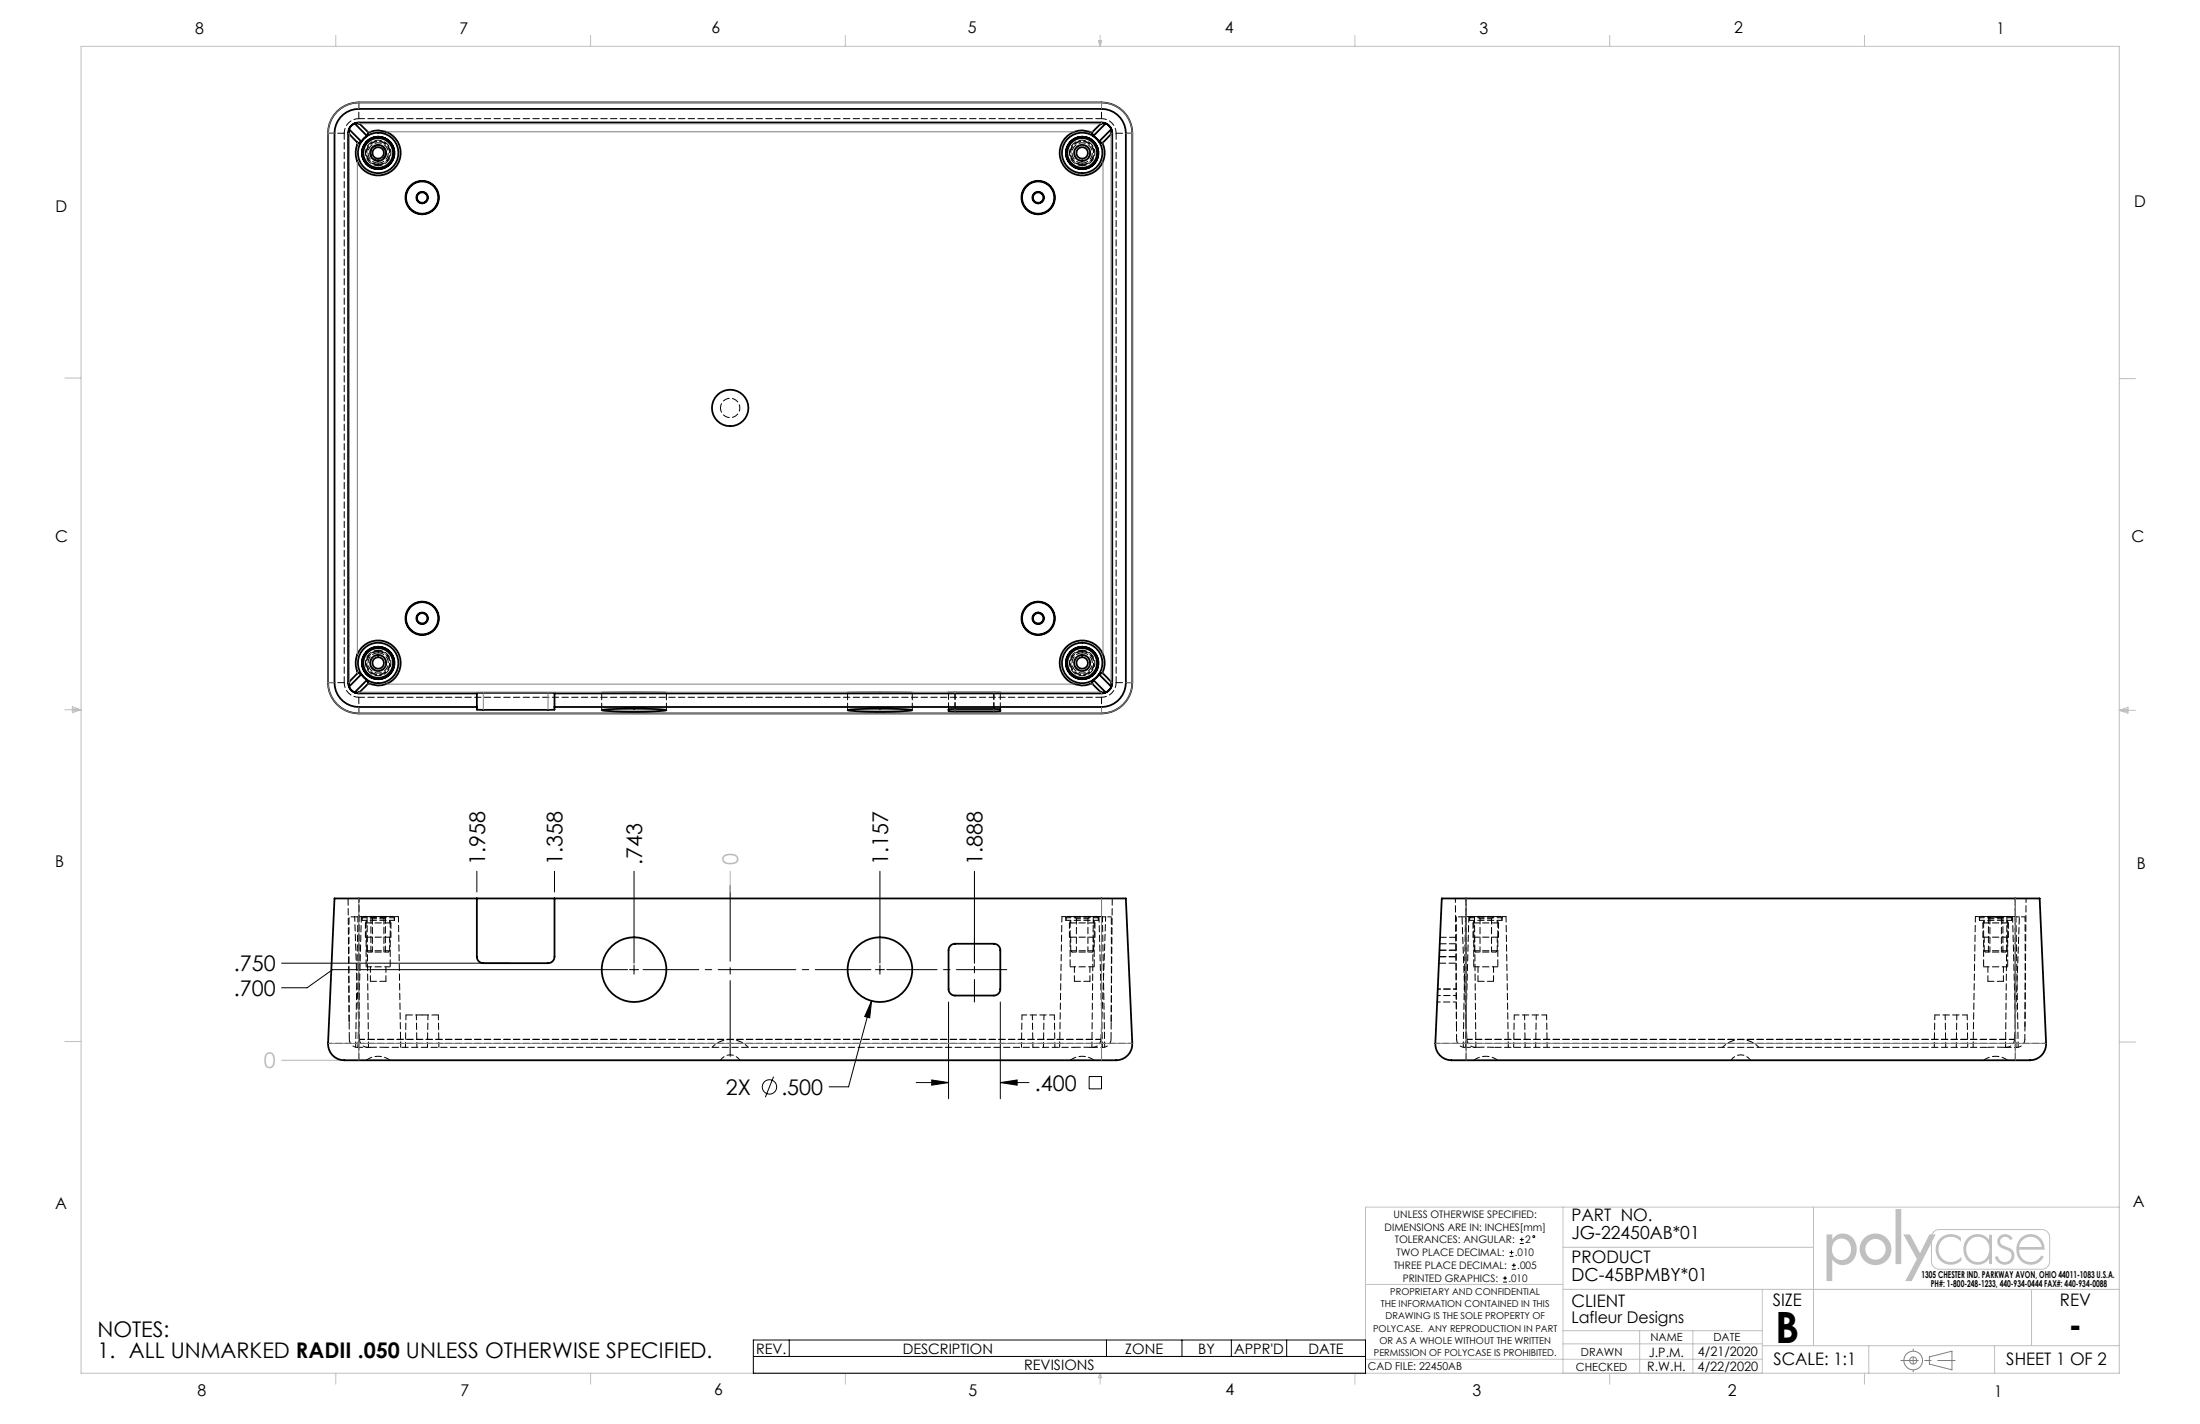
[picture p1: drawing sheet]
<svg xmlns="http://www.w3.org/2000/svg" width="432mm" height="279mm" viewBox="0 0 432 279" stroke-linecap="round" stroke-linejoin="round" font-family="sans-serif">
<g fill="none" stroke="#808080" stroke-width=".2">
<path d="M378.7 266.2l4.4-1.1v3.7l-4.4-1.2z"/>
<circle cx="375.5" cy="266.9" r=".7"/>
<circle cx="375.5" cy="266.9" r="1.83"/>
</g>
<path d="M373.1 266.9h10.6" fill="none" stroke="#808080" stroke-width=".2" stroke-dasharray="15.2 1.3 1.3 1.3" stroke-dashoffset="11.8"/>
<path d="M375.5 264.7v4.5" fill="none" stroke="#808080" stroke-width=".2" stroke-dasharray="15.2 1.3 1.3 1.3" stroke-dashoffset="14.9"/>
<g fill="none" stroke="#c0c0c0" stroke-width=".2">
<path d="M15.9 9.1h400.1v260.3h-400.1zM65.9 6.9v2.2M115.9 6.9v2.2M165.9 6.9v2.2M215.6 8h.6l-.3 1.1zM215.7 8l.2 1.1M215.9 6.9v2.2M216 8l-.1 1.1M265.9 6.9v2.2M315.9 6.9v2.2M365.9 6.9v2.2M12.7 74.2h3.2"/>
<path d="M416 74.3h3.1M12.7 139.3h3.2M14.2 139l1.7 .3M14.2 138.7l1.7 .6-1.7 .5zM15.9 139.3l-1.7 .2M416 139.4h3.1M416 139.4l1.7-.6v1.1zM416 139.4l1.7 .2M417.7 139.1l-1.7 .3M12.7 204.4h3.2M416 204.5h3.1M306.8 236.8v32.6"/>
<path d="M355.9 236.8v27.2M416 236.8h-148v32.6M268 252h38.8M306.8 244.7h49.1M345.9 253v16.4M398.7 253v11M416 253h-109.2M65.9 269.4v2.2M115.9 269.4v2.2M165.9 269.4v2.2M215.9 269.4v2.2M215.9 269.4l.3 .9h-.6z"/>
<path d="M265.9 269.4v2.2M268 266.7h77.9M306.8 261.1h39.1M306.8 263.7h39.1M315.9 269.4v2.2M321.8 261.1v8.3M332.3 261.1v8.3M345.9 264h70.1M365.9 269.4v2.2M366.8 264v5.4M391.5 264v5.4"/>
</g>
<path d="M358.5 242.2v9.2h1.1v-4.3a2.65 2.65 0 0 0 3.1 .9 2.65 2.65 0 0 0 1.7-2.7 2.72 2.72 0 0 0-1.1-2.8 2.72 2.72 0 0 0-3-.1l-.7 .8v-1zM360.2 243.5a1.92 1.92 0 0 1 2.3-.1 1.92 1.92 0 0 1 .7 2.3 1.89 1.89 0 0 1-2.3 1.5 1.89 1.89 0 0 1-1.3-2.4l.2-.7zM365 245.1a3.1 3.1 0 0 0 6.2 0 3.1 3.1 0 0 0-6.2 0zM366.1 245.1a2.01 2.01 0 0 1 4 0 2.01 2.01 0 0 1-4 0zM372 237.2v10.8h1.2v-10.8zM373.6 242.2h1.3l2 3.7 1.8-3.7h.4a1.66 1.66 0 0 1 1.6-1.1h20a1.66 1.66 0 0 1 1.7 1.7v4.7a1.66 1.66 0 0 1-1.7 1.6h-20a1.66 1.66 0 0 1-1.7-1.6v-3.5l-3.8 7.4h-1.3l2.3-4.4zM379.6 241.7l-.3 .5h.6l-.7 1.4v3.9a1.46 1.46 0 0 0 1.5 1.4h20a1.46 1.46 0 0 0 1.5-1.4v-4.7a1.46 1.46 0 0 0-1.5-1.5h-20l-.6 .1zM380.8 243a3 3 0 0 0-.1 4.2 3 3 0 0 0 4.3 .2v-.8a2.47 2.47 0 0 1-3.7 .4 2.47 2.47 0 0 1-.1-3.6 2.47 2.47 0 0 1 3.7 .2v-.7a3.1 3.1 0 0 0-4.1 .1zM396.6 243a2.99 2.99 0 0 0-.5 3.7 2.99 2.99 0 0 0 3.5 1.3l.8-.5 .6-.8 .1-.1-.5-.3a2.28 2.28 0 0 1-2.6 1.3 2.28 2.28 0 0 1-1.7-2.4h5a2.77 2.77 0 0 0-1.6-2.8 2.77 2.77 0 0 0-3.1 .6zM397 243.3a2.21 2.21 0 0 1 2.3-.5 2.21 2.21 0 0 1 1.4 1.9h-4.4l.2-.8zM386.2 242.9a3 3 0 0 0-.6 3.6 3 3 0 0 0 3.3 1.6l.9-.4 .6-.7v1h.6v-5.7h-.6v1a2.84 2.84 0 0 0-4.2-.4zM386.7 243.3a2.31 2.31 0 0 1 2.9-.2 2.31 2.31 0 0 1 .7 2.8 2.28 2.28 0 0 1-2.8 1.6 2.28 2.28 0 0 1-1.6-2.8l.3-.8zM392.4 242.6a1.66 1.66 0 0 1 2.6 .5l-.4 .2-.3-.4-.4-.2h-.5l-.4 .2a.92 .92 0 0 0-.4 1 .92 .92 0 0 0 .9 .6 1.91 1.91 0 0 1 1.9 2.1 1.95 1.95 0 0 1-1.9 1.6 1.95 1.95 0 0 1-2-1.6l.6-.1a1.32 1.32 0 0 0 1.8 1.1 1.32 1.32 0 0 0 .5-2l-.5-.3a2.09 2.09 0 0 1-1.9-1.6l.1-.6z" fill-rule="evenodd" fill="#c0c0c0"/>
<g fill="none" stroke="#000" stroke-width=".2">
<path d="M93.6 170.9v4.1M108.8 170.9v4.1M124.4 170.9v18.1M172.7 170.9v18.1M191.3 170.9v18.1M55.3 189h44.6M123.2 190.3h-57.9l-5 3.5h-5M123.6 190.3h1.7M124.4 189.4v1.7M171.1 196.4l-.4 3.3-1-.3zM171.1 196.4l-4.6 16.8h-3.8M171.8 190.3h1.8"/>
<path d="M172.7 189.4v1.7M186.2 196.6v19M196.3 196.6v19M151.8 211.2l-1.6 4.1M179.8 212.4h6.4M182.9 211.9l3.3 .5-3.3 .5zM196.3 212.4l3.3-.5v1zM196.3 212.4h5.7M213.8 211.2h2.4v2.4h-2.4zM295 251.6h.8M295 250.8h.8M295.4 250.4v.8"/>
<path d="M296.3 246.5h.8M296.3 245.7h.8M296.7 245.3v.8M296.7 249h.8M296.7 248.3h.8M297.1 247.9v.7M298.3 244h.8M298.3 243.2h.8M298.7 242.8v.8M147.9 262.9h120.1v6.5h-120.1zM147.9 266.1h120.1M154.9 262.9v3.2"/>
<path d="M217.2 262.9v3.2M232 262.9v3.2M241.7 262.9v3.2M252.5 262.9v3.2"/>
<circle cx="151" cy="213.3" r="1.41"/>
<circle cx="301" cy="242.6" r=".19"/>
</g>
<path d="M72.9 180h2.7" fill="none" stroke="#000" stroke-width=".2" stroke-dasharray="1.3 .6" stroke-dashoffset=".2" stroke-linecap="butt"/>
<path d="M75.6 30a1.42 1.42 0 0 0-2-1.3 1.42 1.42 0 0 0-.2 2.5 1.42 1.42 0 0 0 2.2-1v-.2" fill="none" stroke="#000" stroke-width=".2" stroke-dasharray="1.3 .6" stroke-linecap="butt"/>
<path d="M392.2 180h.9" fill="none" stroke="#000" stroke-width=".2" stroke-dasharray="1.3 .6" stroke-dashoffset=".4" stroke-linecap="butt"/>
<path d="M390.3 180h1.4" fill="none" stroke="#000" stroke-width=".2" stroke-dasharray="1.3 .6" stroke-dashoffset=".7" stroke-linecap="butt"/>
<g fill="none" stroke="#000" stroke-width=".2" stroke-dasharray="1.3 .6" stroke-dashoffset=".1">
<path d="M70.4 23.3h145.8M74.2 32a1.99 1.99 0 0 0 1.8-2.8 1.99 1.99 0 0 0-3.3-.5 1.99 1.99 0 0 0 1 3.2l.5 .1M212.4 32a1.99 1.99 0 0 1-1.8-2.8 1.99 1.99 0 0 1 3.3-.5 1.99 1.99 0 0 1-1 3.2l-.5 .1M219.1 26.1v107.8M67.6 133.9v-107.8M74.2 128.1a1.99 1.99 0 0 1 1.8 2.8 1.99 1.99 0 0 1-3.3 .5 1.99 1.99 0 0 1 1-3.2l.5-.1M212.4 128.1a1.99 1.99 0 0 0-1.8 2.8 1.99 1.99 0 0 0 3.3 .5 1.99 1.99 0 0 0-1-3.2l-.5-.1M216.2 136.8h-145.8M72.8 180v6.8M390.3 180v6.8M75.6 186.8v-6.8M75.7 192.5h-3"/>
<path d="M210.9 192.5h3M285.7 183.9h-3.1M290.1 192.5h3M393.1 186.8v-6.8M393.2 192.5h-3M72.7 205.5h3M210.9 205.5h3M216.2 204.7h-145.8M395.6 204.7h-107.8"/>
</g>
<g fill="none" stroke="#000" stroke-width=".2" stroke-dasharray="1.3 .6">
<path d="M64.4 26.1h3.2M70.4 20.1v3.2M216.2 20.1v3.2M219.1 26.1h3.1M64.4 133.9h3.2M70.4 136.8v3.2M186.2 136v3.2M187.4 139.1v-3.1M187.4 136v3.1M195.1 136v3.1M195.1 139.1v-3.1M196.3 139.2v-3.2"/>
<path d="M216.2 136.8v3.2M219.1 133.9h3.1M71.3 179.8l-.3 .3M72.8 180h.1M209.5 179.8l-.3 .3M288.7 179.8l-.3 .3M388.8 179.8l-.3 .3M391.7 180h.5M71 180.1v.5M72 186.5l.2 .3M72 180.6v.5M76.2 186.8l.3-.3"/>
<path d="M76.5 181.1v-.5M76.7 181.1h-5M76.7 183.9h-5M77.4 180.6v-.5M77.4 180.1l-.3-.3M79.7 199.1h3.2M82.9 199.1h3.1M209.2 180.1v.5M209.9 183.9h5M209.9 181.1h5M210.2 186.5l.2 .3M210.2 180.6v.5"/>
<path d="M214.4 186.8l.2-.3M214.6 181.1v-.5M215.6 180.1l-.3-.3M215.6 180.6v-.5M282.5 187.7h3.2M282.5 186.4h3.2M285.7 185.2h-3.1M285.7 186.4h-3.2M285.7 187.7h-3.2M288.4 180.1v.5M289.1 183.9h5M289.1 181.1h5"/>
<path d="M289.4 186.5l.2 .3M289.4 180.6v.5M293.6 186.8l.3-.3M293.9 181.1v-.5M294.8 180.6v-.5M294.8 180.1l-.3-.3M388.5 180.1v.5M389.4 186.5l.3 .3M389.4 180.6v.5M393.7 186.8l.2-.3M393.9 181.1v-.5M394.2 183.9h-5"/>
<path d="M394.2 181.1h-5M394.9 180.6v-.5M394.9 180.1l-.3-.3M70.1 205.5h.2M72.2 205.5h.5M76.6 208a3.9 3.9 0 0 0-4.7 0M213.9 205.5h.6M214.8 208a3.9 3.9 0 0 0-4.8 0M216.5 205.5h-.1M287.5 205.5h.1M289.6 205.5h.3M294 208a3.9 3.9 0 0 0-4.7 0"/>
<path d="M393.4 205.5h.4M394.1 208a3.9 3.9 0 0 0-4.8 0M395.8 205.5h-.1"/>
</g>
<path d="M143.3 207.3v-33.6" fill="none" stroke="#000" stroke-width=".2" stroke-dasharray="15.2 1.3 1.3 1.3" stroke-dashoffset=".4"/>
<path d="M191.3 183.9v12.7" fill="none" stroke="#000" stroke-width=".2" stroke-dasharray="15.2 1.3 1.3 1.3" stroke-dashoffset="10.8"/>
<path d="M197.6 190.3h-23.6" fill="none" stroke="#000" stroke-width=".2" stroke-dasharray="15.2 1.3 1.3 1.3" stroke-dashoffset="5.4"/>
<path d="M143.3 170.9v4.1M55.3 208h13.9" fill="none" stroke="#b6b6b6" stroke-width=".2"/>
<path d="M126.2 190.3h44.7" fill="none" stroke="#000" stroke-width=".2" stroke-dasharray="15.2 1.3 1.3 1.3" stroke-dashoffset="4.3"/>
<path d="M182.9 211.9l3.3 .5-3.3 .5zM196.3 212.4l3.3-.5v1zM171.1 196.4l-1.4 3 1 .3z" fill="#000"/>
<g fill="none" stroke="#000" stroke-width=".35">
<path d="M66.2 21.9a6 6 0 0 1 4.2-1.8h145.8a6 6 0 0 1 6 6v107.8a6 6 0 0 1-6 6.1h-145.8a6 6 0 0 1-6-6.1v-107.8a6 6 0 0 1 1.8-4.2zM68.5 25.4v.5a1.27 1.27 0 0 0 .8 1.2l1 1M68.5 25.4l2.4 2.4M69.6 24.2h.5a.94 .94 0 0 1 .9 .5l1.3 1.3M69.6 24.2a2.08 2.08 0 0 0-1.1 1.2M69.6 24.2l2.4 2.5M70.9 27.8l-.6 .3M72 26.7l-1.1 1.1M72.3 26l.2-.1a4.4 4.4 0 0 1 6.1 3.5 4.4 4.4 0 0 1-5.1 5 4.4 4.4 0 0 1-3.3-6.3h.1M72.3 26l-.3 .7M214.3 26l-.1-.1a4.4 4.4 0 0 0-6.2 3.5 4.4 4.4 0 0 0 5.1 5 4.4 4.4 0 0 0 3.3-6.3M214.3 26l.3 .7"/>
<path d="M214.6 26.7l1.1 1.1M215.7 27.8l.7 .3M217 24.2a2.08 2.08 0 0 1 1.1 1.2M217 24.2h-.5a.94 .94 0 0 0-.9 .5l-1.3 1.3M217 24.2l-2.4 2.5M218.1 25.4v.5a1.27 1.27 0 0 1-.7 1.2l-1 1M218.1 25.4l-2.4 2.4M68.5 134.7a2.08 2.08 0 0 0 1.1 1.2M70.3 132l-.8 .7a2.16 2.16 0 0 0-1 1.4v.6M70.3 132a4.4 4.4 0 0 1 3.2-6.3 4.4 4.4 0 0 1 5.1 4.9 4.4 4.4 0 0 1-6 3.6l-.3-.1M70.3 132l.6 .3M70.9 132.3l1.1 1.1"/>
<path d="M70.9 132.3l-2.4 2.4M72 133.4l.3 .7M72 133.4l-2.4 2.5M72.3 134.1l-1 1a1.52 1.52 0 0 1-1.7 .8M93.6 138.7h-23.2a4.8 4.8 0 0 1-4.7-4.8v-107.8a4.8 4.8 0 0 1 4.7-4.7h145.8a4.8 4.8 0 0 1 4.8 4.7v107.8a4.8 4.8 0 0 1-4.8 4.8h-107.4M93.6 136.1h-23.2a2.11 2.11 0 0 1-2.1-2.2v-107.8a2.11 2.11 0 0 1 2.1-2.1h145.8a2.11 2.11 0 0 1 2.1 2.1v107.8a2.11 2.11 0 0 1-2.1 2.2h-107.4M93.6 136h15.2v3.2h-15.2zM118.1 135.9h12.7zM118.1 139.3a71.2 71.2 0 0 1 12.7 .1 71.2 71.2 0 0 1-12.7-.1zM166.4 135.9h12.6zM166.4 139.3a71.2 71.2 0 0 1 12.6 .1 71.2 71.2 0 0 1-12.6-.1zM186.2 135.9l10.1 .1z"/>
<path d="M186.2 139.2l9.6-.1 .5 .1v.3l-9.6 .1-.5-.1zM214.3 134.1l1 1a1.52 1.52 0 0 0 1.7 .8M214.6 133.4l-.3 .7M214.6 133.4l2.4 2.5M215.7 132.3l-1.1 1.1M215.7 132.3l2.4 2.4M216.4 132l.7 .7a2.16 2.16 0 0 1 1 1.4v.6M216.4 132a4.4 4.4 0 0 0-3.2-6.3 4.4 4.4 0 0 0-5.2 4.9 4.4 4.4 0 0 0 6.1 3.6l.2-.1M216.4 132l-.7 .3M218.1 134.7a2.08 2.08 0 0 1-1.1 1.2M65.7 176.3h155.3l1.2 28.4a3.4 3.4 0 0 1-4 3.3h-149.4a4.8 4.8 0 0 1-3.5-.9 3.2 3.2 0 0 1-.9-2.4zM93.6 176.3v11.4a1.27 1.27 0 0 0 1.3 1.3h12.7a1.27 1.27 0 0 0 1.2-1.3v-11.4"/>
<path d="M283 176.3h117.3l1.3 28.4a3.4 3.4 0 0 1-4 3.3h-111.4a4.8 4.8 0 0 1-3.6-.9 3.2 3.2 0 0 1-.9-2.4zM186.5 185.6l.3-.3 .6-.1h7.7a1.27 1.27 0 0 1 1.2 1.2v7.7a1.27 1.27 0 0 1-1.2 1.2h-7.7a1.27 1.27 0 0 1-1.2-1.2v-7.7z"/>
<circle cx="74.2" cy="30" r="2.92"/>
<circle cx="74.2" cy="30" r="4"/>
<circle cx="74.2" cy="30" r="1.59"/>
<circle cx="74.2" cy="30" r="3.2"/>
<circle cx="74.2" cy="30" r="1.13"/>
<circle cx="82.9" cy="38.8" r="3.2"/>
<circle cx="82.9" cy="38.8" r="1.14"/>
<circle cx="82.9" cy="38.8" r="3.3"/>
<circle cx="82.9" cy="38.8" r="1.03"/>
<circle cx="203.8" cy="38.8" r="1.14"/>
<circle cx="203.8" cy="38.8" r="3.2"/>
<circle cx="203.8" cy="38.8" r="3.3"/>
<circle cx="203.8" cy="38.8" r="1.03"/>
<circle cx="212.4" cy="30" r="1.13"/>
<circle cx="212.4" cy="30" r="3.2"/>
<circle cx="212.4" cy="30" r="4"/>
<circle cx="212.4" cy="30" r="1.59"/>
<circle cx="212.4" cy="30" r="2.92"/>
<circle cx="143.3" cy="80" r="3.6"/>
<circle cx="74.2" cy="130.1" r="2.92"/>
<circle cx="74.2" cy="130.1" r="4"/>
<circle cx="74.2" cy="130.1" r="1.59"/>
<circle cx="74.2" cy="130.1" r="3.2"/>
<circle cx="74.2" cy="130.1" r="1.13"/>
<circle cx="82.9" cy="121.3" r="3.2"/>
<circle cx="82.9" cy="121.3" r="1.14"/>
<circle cx="82.9" cy="121.3" r="3.3"/>
<circle cx="82.9" cy="121.3" r="1.03"/>
<circle cx="203.8" cy="121.3" r="1.14"/>
<circle cx="203.8" cy="121.3" r="3.3"/>
<circle cx="203.8" cy="121.3" r="3.2"/>
<circle cx="203.8" cy="121.3" r="1.03"/>
<circle cx="212.4" cy="130.1" r="1.13"/>
<circle cx="212.4" cy="130.1" r="4"/>
<circle cx="212.4" cy="130.1" r="3.2"/>
<circle cx="212.4" cy="130.1" r="1.59"/>
<circle cx="212.4" cy="130.1" r="2.92"/>
<circle cx="124.4" cy="190.3" r="6.4"/>
<circle cx="172.7" cy="190.3" r="6.4"/>
</g>
<g fill="none" stroke="#000" stroke-width=".2" stroke-dasharray="1.3 .6" stroke-dashoffset=".4">
<path d="M74.2 32.5a2.5 2.5 0 0 0 2.3-3.6 2.5 2.5 0 0 0-4.2-.5 2.5 2.5 0 0 0 1.3 4l.6 .1M212.4 32.5a2.5 2.5 0 0 1-2.3-3.6 2.5 2.5 0 0 1 4.2-.5 2.5 2.5 0 0 1-1.3 4l-.6 .1M141.4 80a1.91 1.91 0 0 0 2.7 1.8 1.91 1.91 0 0 0 .4-3.2 1.91 1.91 0 0 0-3 .9l-.1 .5M74.2 127.6a2.5 2.5 0 0 1 2.3 3.6 2.5 2.5 0 0 1-4.2 .5 2.5 2.5 0 0 1 1.3-4l.6-.1M212.4 127.6a2.5 2.5 0 0 0-2.3 3.6 2.5 2.5 0 0 0 4.2 .5 2.5 2.5 0 0 0-1.3-4l-.6-.1M69.6 179.9h2.4M71 179.8v.8M209.2 179.8v.8M214.6 179.9h2.4M287 179.9h2.4M288.4 179.8v.8M388.5 179.8v.8"/>
<path d="M393.9 179.9h2.4M77.4 180.6v-.8M215.6 180.6v-.8M294.8 180.6v-.8M394.9 180.6v-.8M70.1 205.5a1.57 1.57 0 0 1-1.5-1.6M70.4 201.3l-.8-21.4M72.2 205.5a1.64 1.64 0 0 1-1.7-1.6M146.9 205.5a4.9 4.9 0 0 0-7.2 0M214.5 205.5a1.64 1.64 0 0 0 1.6-1.6M216.2 201.3l.8-21.4M216.5 205.5a1.57 1.57 0 0 0 1.6-1.6"/>
<path d="M285.9 201.3l-.1-21.4M287.5 205.5a1.57 1.57 0 0 1-1.6-1.6M345.2 205.5a4.9 4.9 0 0 0-7.1 0M395.8 205.5a1.57 1.57 0 0 0 1.6-1.6M397.4 201.3l.1-21.4"/>
</g>
<g fill="none" stroke="#000" stroke-width=".2" stroke-dasharray="1.3 .6" stroke-dashoffset=".6">
<path d="M74.2 31.5a1.52 1.52 0 0 0 1.4-2.1 1.52 1.52 0 0 0-2.5-.4 1.52 1.52 0 0 0 .7 2.5h.4M212.4 31.5a1.52 1.52 0 0 1-1.4-2.1 1.52 1.52 0 0 1 2.5-.4 1.52 1.52 0 0 1-.6 2.5h-.5M74.2 128.6a1.52 1.52 0 0 1 1.4 2.1 1.52 1.52 0 0 1-2.5 .4 1.52 1.52 0 0 1 .7-2.5h.4M212.4 128.6a1.52 1.52 0 0 0-1.4 2.1 1.52 1.52 0 0 0 2.5 .4 1.52 1.52 0 0 0-.6-2.5h-.5M69.6 179.9h-1.1M70.2 179.8h4M74.2 179.8h4M77.1 179.8h-5.8M209.5 179.8h5.8M218.1 179.9h-1.1M287 179.9h-1.2M288.7 179.8h5.8"/>
<path d="M394.6 179.8h-5.8M397.5 179.9h-1.2"/>
</g>
<path d="M68.5 200.6v-20.7M218.1 200.6v-20.7M287.8 200.6l-.8-20.7M395.6 200.6l.7-20.7" fill="none" stroke="#000" stroke-width=".2" stroke-dasharray="1.3 .6" stroke-dashoffset="-.2"/>
<g fill="none" stroke="#000" stroke-width=".2" stroke-dasharray="1.3 .6" stroke-dashoffset="-.1">
<path d="M74.2 32.4a2.36 2.36 0 0 0 2.2-3.4 2.36 2.36 0 0 0-4-.5 2.36 2.36 0 0 0 1.3 3.8l.5 .1M212.4 32.4a2.36 2.36 0 0 1-2.1-3.4 2.36 2.36 0 0 1 3.9-.5 2.36 2.36 0 0 1-1.2 3.8l-.6 .1M74.2 127.7a2.36 2.36 0 0 1 2.2 3.4 2.36 2.36 0 0 1-4 .5 2.36 2.36 0 0 1 1.3-3.8l.5-.1M118.1 135.9v3.4M130.8 139.3v-3.4M166.4 135.9v3.4M179.1 139.3v-3.4M212.4 127.7a2.36 2.36 0 0 0-2.1 3.4 2.36 2.36 0 0 0 3.9 .5 2.36 2.36 0 0 0-1.2-3.8l-.6-.1M71.9 180.6v9.1M76.6 189.7v-9.1M210 180.6v9.1M214.8 189.7v-9.1"/>
<path d="M282.4 189h3.4M289.3 180.6v9.1M294 189.7v-9.1M389.3 180.6v9.1M394.1 189.7v-9.1M68.5 200.6l-.2-24.3M68.6 203.9l-.1-3.3M70.4 204.7v3.3M216.2 204.7v3.3M218.1 203.9v-3.3M218.1 200.6l.2-24.3M287.8 200.6v-24.3"/>
<path d="M287.8 204.7v3.3M287.9 203.9l-.1-3.3M289.9 205.5h3.4M293.3 205.5h96.7M390 205.5h3.4M395.4 203.9l.2-3.3M395.6 200.6v-24.3M395.6 204.7v3.3"/>
</g>
<g fill="none" stroke="#000" stroke-width=".2" stroke-dasharray="1.3 .6" stroke-dashoffset=".2">
<path d="M70.2 179.8l-.4 25.7M72 179.9l.3 25.6M208.4 179.8l-.4 25.7M287.6 179.8l-.4 25.7M387.7 179.8l-.4 25.7M395 179.9l.7 25.6M71.7 181.1v2.8M72.7 189.7v2.8M73.1 180.3v6.5M75.4 186.8v-6.5M75.7 192.5v-2.8M76.6 189.7h-4.7"/>
<path d="M76.7 183.9v-2.8M209.9 181.1v2.8M210 189.7h4.8M210.9 189.7v2.8M211.3 180.3v6.5M213.5 186.8v-6.5M213.9 192.5v-2.8M214.9 183.9v-2.8M289.1 181.1v2.8M289.3 189.7h4.7M290.1 189.7v2.8M290.5 180.3v6.5"/>
<path d="M292.7 186.8v-6.5M293.1 192.5v-2.8M294.1 183.9v-2.8M389.2 181.1v2.8M390.2 189.7v2.8M390.6 180.3v6.5M392.8 186.8v-6.5M393.2 192.5v-2.8M394.1 189.7h-4.8M394.2 183.9v-2.8M70.3 205.5l.6-25.6M78.6 205.5l-.4-25.7"/>
<path d="M214.3 205.5l.3-25.6M216.4 205.5l-.7-25.6M216.8 205.5l-.4-25.7M287.6 205.5l.7-25.6M287.9 203.9h107.5M289.7 205.5l-.3-25.6M296 205.5l-.4-25.7M393.6 205.5l.3-25.6M395.4 203.9h-107.5M396.1 205.5l-.4-25.7"/>
</g>
<g fill="none" stroke="#000" stroke-width=".2" stroke-dasharray="1.3 .6" stroke-dashoffset=".3">
<path d="M67.6 26.1a2.87 2.87 0 0 1 2.8-2.8M74.2 32.3a2.25 2.25 0 0 0 2.1-3.3 2.25 2.25 0 0 0-3.8-.4 2.25 2.25 0 0 0 1.2 3.6l.5 .1M212.4 32.3a2.25 2.25 0 0 1-2-3.3 2.25 2.25 0 0 1 3.7-.4 2.25 2.25 0 0 1-1.1 3.6l-.6 .1M216.2 23.3a2.87 2.87 0 0 1 2.9 2.8M70.4 136.8a2.87 2.87 0 0 1-2.8-2.9M74.2 127.8a2.25 2.25 0 0 1 2.1 3.2 2.25 2.25 0 0 1-3.8 .5 2.25 2.25 0 0 1 1.2-3.6l.5-.1M212.4 127.8a2.25 2.25 0 0 0-2 3.2 2.25 2.25 0 0 0 3.7 .5 2.25 2.25 0 0 0-1.1-3.6l-.6-.1M219.1 133.9a2.87 2.87 0 0 1-2.9 2.9M72.6 179.8l.5 .5M210.8 179.8l.5 .5M290 179.8l.5 .5M390.1 179.8l.5 .5"/>
<path d="M72 183.9v2.6M75.4 180.3l.4-.5M76.5 186.5h-4.5M76.5 186.5v-2.6M77.4 180.1h-6.4M77.4 180.6h-6.4M79.7 199.1l-.1 6.4M81.7 199.1l.1 6.4M200.6 199.1h6.3M200.6 199.1l-.1 6.4M202.6 199.1l.1 6.4M209.2 180.6h6.4"/>
<path d="M209.2 180.1h6.4M210.2 186.5h4.4M210.2 183.9v2.6M213.5 180.3l.5-.5M214.6 186.5v-2.6M288.4 180.6h6.4M288.4 180.1h6.4M289.4 186.5h4.5M289.4 183.9v2.6M292.7 180.3l.5-.5M293.9 186.5v-2.6M297.2 199.1h6.4"/>
<path d="M297.2 199.1l-.1 6.4M299.2 199.1l.1 6.4M379.8 199.1h6.3M379.8 199.1l-.2 6.4M381.8 199.1l.1 6.4M389.4 183.9v2.6M392.8 180.3l.5-.5M393.9 186.5h-4.5M393.9 186.5v-2.6M394.9 180.1h-6.4M394.9 180.6h-6.4M70.5 203.9l-.1-2.6"/>
<path d="M70.5 203.9h145.6M83.9 205.5l.1-6.4M86.1 205.5l-.1-6.4M145.2 208a2.24 2.24 0 0 0-3.8 0M204.8 205.5l.1-6.4M207.1 205.5l-.2-6.4M216.1 203.9l.1-2.6M216.1 203.9h-145.6M285.9 203.9v-2.6M289.6 205.5a1.66 1.66 0 0 1-1.7-1.6M301.4 205.5l.1-6.4M303.7 205.5l-.1-6.4"/>
<path d="M343.6 208a2.24 2.24 0 0 0-3.9 0M384 205.5l.1-6.4M386.2 205.5l-.1-6.4M393.8 205.5a1.66 1.66 0 0 0 1.6-1.6M397.4 203.9v-2.6"/>
</g>
<path d="M282.1 196.6h3.7M282.1 195.3h3.7M282.2 194.1h3.6M285.8 194.1h-3.6M70.4 204.7v-28.4M75.7 205.5h135.2M216.2 204.7v-28.4M287.8 204.7v-28.4M395.6 204.7v-28.4" fill="none" stroke="#000" stroke-width=".2" stroke-dasharray="1.3 .6" stroke-dashoffset=".7"/>
<path d="M72.2 205.5h-1.9M216.4 205.5h-1.9M289.6 205.5h-2M395.7 205.5h-1.9" fill="none" stroke="#000" stroke-width=".2" stroke-dasharray="1.3 .6" stroke-dashoffset="1"/>
<g fill="none" stroke="#000" stroke-width=".2" stroke-dasharray="1.3 .6" stroke-dashoffset=".5">
<path d="M208.4 179.8h8M287.6 179.8h8M387.7 179.8h8M75.4 180.3h-2.3M76.2 186.8h-4M210.4 186.8h4M211.3 180.3h2.2M289.6 186.8h4M290.5 180.3h2.2M392.8 180.3h-2.2M393.7 186.8h-4M70.4 201.3v-25"/>
<path d="M70.4 204.7h-6M216.2 201.3v-25M222.2 204.7h-6M285.9 201.3l-.3-25M287.8 204.7h-6.1M397.4 201.3l.3-25M401.6 204.7h-6"/>
</g>
<g fill="none" stroke="#808080" stroke-width=".2">
<path d="M64.4 26.1h1.3M64.4 26.1v107.8M68.3 26.1h.2M68.6 26.3v107.5M70.1 27.9v.4M70.1 31.7v96.7M70.4 20.1a6 6 0 0 0-6 6M70.4 20.1v1.3M70.4 24v.3M70.4 20.1h145.8M70.5 24.3h145.6M72.2 25.9h.5"/>
<path d="M75.7 25.9h135.2M213.9 25.9h.6M216.2 20.1a6 6 0 0 1 6 6M216.2 20.1v1.3M216.2 24v.3M216.5 27.9v.4M216.5 31.7v96.7M218.1 26.3v107.5M218.1 26.1h.2M221 26.1h1.2M222.2 26.1v107.8M64.4 133.9h1.3"/>
<path d="M64.4 133.9a6 6 0 0 0 6 6.1M68.3 133.9h.2M70.1 131.8v.3M70.4 135.8v.3M70.4 138.7v1.3M70.4 140h145.8M70.5 135.8h145.6M72.2 134.2h.5M75.7 134.2h135.2M94.9 135.9v3.4M107.6 135.9v3.4M187.4 135.9v.1"/>
<path d="M187.4 139.1v.5M195.1 135.9v.1M195.1 139.1v.5M213.9 134.2h.6M216.2 135.8v.3M216.2 138.7v1.3M216.5 131.8v.3M218.1 133.9h.2M221 133.9h1.2M222.2 133.9a6 6 0 0 1-6 6.1M70.4 176.3v28.4M216.2 176.3v28.4"/>
<path d="M287.8 176.3v28.4M395.6 176.3v28.4M64.4 204.7h6M70.4 204.7v3.3M70.4 204.7h145.8M216.2 204.7v3.3M216.2 204.7h6M281.7 204.7h6.1M287.8 204.7v3.3M287.8 204.7h107.8M395.6 204.7v3.3M395.6 204.7h6"/>
</g>
<text font-size="8.5" x="348.4" y="263.5">B</text>
<text font-size="6.8" x="406" y="262.3">-</text>
<g font-size="4.2">
<text x="95.2" y="169.8" transform="rotate(-90 95.2 169.8)">1.958</text>
<text x="110.4" y="169.8" transform="rotate(-90 110.4 169.8)">1.358</text>
<text x="126.1" y="169.8" transform="rotate(-90 126.1 169.8)">.743</text>
<text x="174.3" y="169.8" transform="rotate(-90 174.3 169.8)">1.157</text>
<text x="192.9" y="169.8" transform="rotate(-90 192.9 169.8)">1.888</text>
<text x="45.9" y="190.6">.750</text>
<text x="45.9" y="195.4">.700</text>
<text x="142.5" y="214.8">2X</text>
<text x="153.4" y="214.8">.500</text>
<text x="203.1" y="214">.400</text>
<text x="19.1" y="262.3">NOTES:</text>
<text x="19.1" y="266.5">1. ALL UNMARKED RADII .050 UNLESS OTHERWISE SPECIFIED.</text>
</g>
<g font-size="4.2" fill="#b6b6b6">
<text x="144.9" y="169.8" transform="rotate(-90 144.9 169.8)">0</text>
<text x="51.8" y="209.6">0</text>
</g>
<g font-size="3.5">
<text x="308.4" y="243.1">JG-22450AB*01</text>
<text x="308.4" y="251.3">DC-45BPMBY*01</text>
</g>
<g font-size="3.4">
<text x="308.4" y="239.6">PART NO.</text>
<text x="308.4" y="247.8">PRODUCT</text>
<text x="308.4" y="256.4">CLIENT</text>
<text x="347.9" y="256.2">SIZE</text>
<text x="404.3" y="256.2">REV</text>
<text x="348.1" y="267.9">SCALE: 1:1</text>
<text x="393.8" y="267.9">SHEET 1 OF 2</text>
</g>
<g font-size="3.2">
<text x="38.3" y="6.7">8</text>
<text x="90.2" y="6.7">7</text>
<text x="139.7" y="6.5">6</text>
<text x="190" y="6.5">5</text>
<text x="240.4" y="6.5">4</text>
<text x="290.4" y="6.7">3</text>
<text x="340.4" y="6.5">2</text>
<text x="391.9" y="6.7">1</text>
<text x="10.9" y="41.6">D</text>
<text x="418.9" y="40.7">D</text>
<text x="10.9" y="106.3">C</text>
<text x="418.4" y="106.4">C</text>
<text x="10.8" y="170.2">B</text>
<text x="419.4" y="170.6">B</text>
<text x="10.8" y="237.2">A</text>
<text x="418.6" y="236.8">A</text>
<text x="308.4" y="259.6">Lafleur Designs</text>
<text x="38.8" y="273.8">8</text>
<text x="90.4" y="273.8">7</text>
<text x="140.2" y="273.8">6</text>
<text x="190.1" y="273.9">5</text>
<text x="240.5" y="273.8">4</text>
<text x="289" y="273.9">3</text>
<text x="339.1" y="273.8">2</text>
<text x="391.4" y="274.1">1</text>
</g>
<g font-size="2.8">
<text x="148.4" y="265.6">REV.</text>
<text x="177.2" y="265.6">DESCRIPTION</text>
<text x="201" y="268.9">REVISIONS</text>
<text x="220.9" y="265.6">ZONE</text>
<text x="235.2" y="265.6">BY</text>
<text x="242.2" y="265.6">APPR'D</text>
<text x="256.8" y="265.6">DATE</text>
</g>
<g font-size="2.5">
<text x="323.3" y="269.1">R.W.H.</text>
<text x="323.6" y="266.2">J.P.M.</text>
<text x="333.2" y="269">4/22/2020</text>
<text x="333.2" y="266.1">4/21/2020</text>
</g>
<g font-size="2.2">
<text x="323.9" y="263.1">NAME</text>
<text x="336.3" y="263.1">DATE</text>
<text x="309.3" y="268.9">CHECKED</text>
<text x="310.3" y="266.1">DRAWN</text>
</g>
<text font-size="2.1" x="268.5" y="268.8">CAD FILE: 22450AB</text>
<g font-size="2">
<text x="273.5" y="238.9">UNLESS OTHERWISE SPECIFIED:</text>
<text x="271.8" y="241.5">DIMENSIONS ARE IN: INCHES[mm]</text>
<text x="273.8" y="244">TOLERANCES: ANGULAR:</text>
<text x="299.3" y="244">2</text>
<text x="273.5" y="249">THREE PLACE DECIMAL:</text>
<text x="274.1" y="246.5">TWO PLACE DECIMAL:</text>
<text x="275.3" y="251.6">PRINTED GRAPHICS:</text>
<text x="296.1" y="251.6">.010</text>
<text x="297.3" y="246.5">.010</text>
<text x="297.8" y="249">.005</text>
</g>
<g font-size="1.9">
<text x="377.1" y="250.8">1305 CHESTER IND. PARKWAY AVON, OHIO 44011-1083 U.S.A.</text>
<text x="271" y="256.5">THE INFORMATION CONTAINED IN THIS</text>
<text x="272.9" y="254.1">PROPRIETARY AND CONFIDENTIAL</text>
<text x="379" y="252.6">PH#: 1-800-248-1233, 440-934-0444 FAX#: 440-934-0088</text>
<text x="269.5" y="261.3">POLYCASE. ANY REPRODUCTION IN PART</text>
<text x="270.8" y="263.7">OR AS A WHOLE WITHOUT THE WRITTEN</text>
<text x="271.9" y="258.9">DRAWING IS THE SOLE PROPERTY OF</text>
<text x="269.7" y="266.1">PERMISSION OF POLYCASE IS PROHIBITED.</text>
</g>
</svg>
